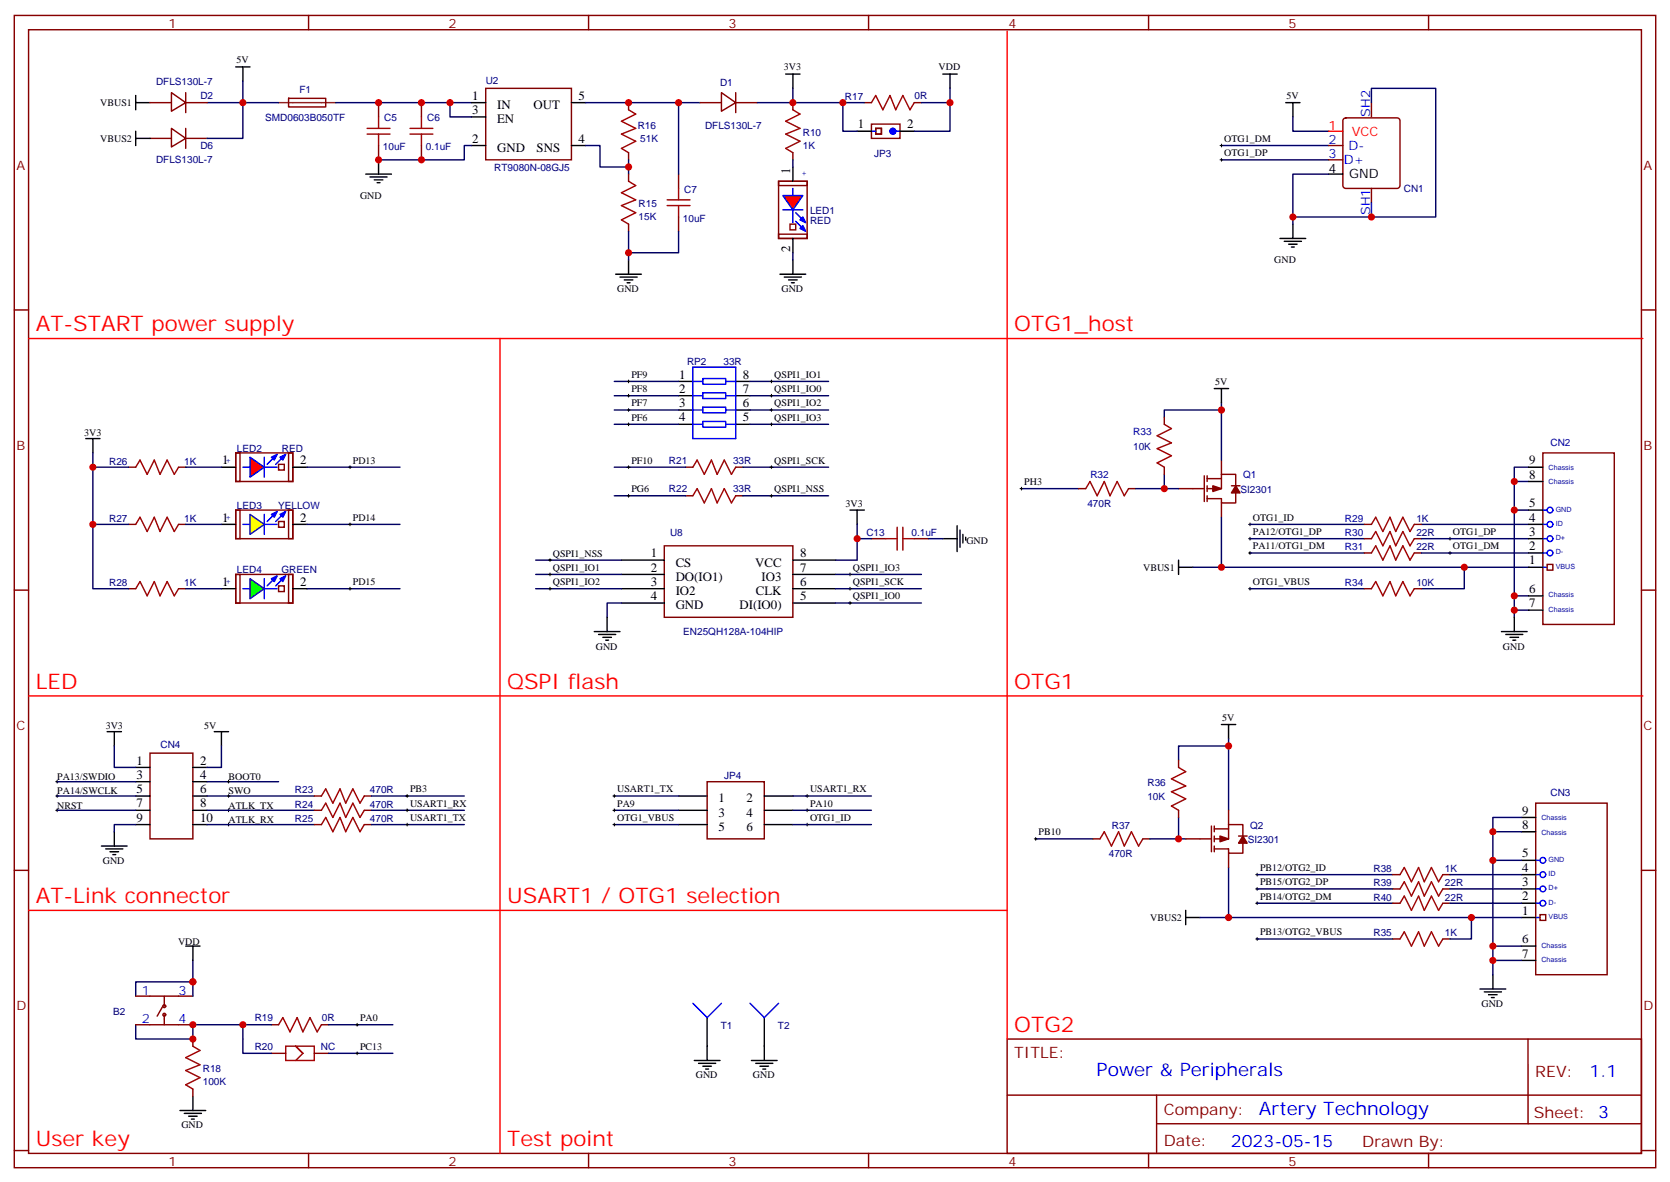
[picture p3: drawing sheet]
<svg xmlns="http://www.w3.org/2000/svg" width="412mm" height="292mm" viewBox="0 0 412 292" stroke-linecap="round" stroke-linejoin="round" font-family="sans-serif">
<g fill="none" stroke="#870000" stroke-width=".35">
<path d="M3.5 3.8h405.4v284.3h-405.4zM7.1 7.3h398.2v277.3h-398.2zM76.2 3.8v3.5M145.3 3.8v3.5M214.5 3.8v3.5M283.6 3.8v3.5M352.8 3.8v3.5M71.3 24.3h9.1v2.1h-9.1zM93.5 25.3v3.6M93.5 35.9v3.5M104.1 25.3v3.6M104.1 35.9v3.5"/>
<path d="M155.2 25.3v1.8M155.2 37.7v1.7M172.9 25.3h5.3M178.2 22.9l3.5 2.4-3.5 2.1zM181.7 25.3h5.3M181.7 22.9v4.9M195.8 25.3v1.8M195.8 37.7v1.7M167.6 43v3.5M167.6 53.6v3.5M3.5 76.5h3.6M405.3 76.5h3.6"/>
<path d="M3.5 145.6h3.6M405.3 145.6h3.6M3.5 214.8h3.6M405.3 214.8h3.6M248.7 256.4h156.6v28.2h-156.6zM377.3 256.4v20.9M248.7 270.2h156.5M285.6 277.3h119.6M285.6 270.2v14.2M3.5 283.9h3.6M76.2 284.6v3.5M145.3 284.6v3.5"/>
<path d="M214.5 284.6v3.5M283.6 284.6v3.5M352.8 284.6v3.5M405.3 283.9h3.6"/>
</g>
<g fill="none" stroke="#a10000" stroke-width=".35">
<path d="M90.7 31.7h5.6M90.7 33.1h5.6M93.5 28.9v2.8M93.5 33.1v2.8M101.2 31.7h5.7M101.2 33.1h5.7M104.1 28.9v2.8M104.1 33.1v2.8M155.2 27.1l1.8 1.1-3.5 1.7 3.5 1.8-3.5 1.4 3.5 1.8-3.5 1.7 1.7 1.1M195.8 27.1l1.8 1.1-3.6 1.7 3.6 1.8-3.6 1.4 3.6 1.8-3.6 1.7 1.8 1.1M164.7 49.3h5.7M164.7 50.7h5.7"/>
<path d="M167.6 46.5v2.8M167.6 50.7v2.9"/>
</g>
<path d="M58.2 16.5h3.5M60 16.5v3.5M93.5 39.4v3.6M116.4 25.3h3.5M116.4 35.9h3.5M116.4 28.9h3.5M141.1 25.3h3.5M141.1 35.9h3.5M90.3 43h6.4M91.4 43.7h4.2M92.4 44.4h2.1M93.1 45.1h.7" fill="none" stroke="#000" stroke-width=".35"/>
<path d="M60 20v5.3h-8.8M60 25.3h8.8M82.9 25.3h33.5M111.1 25.3v3.6h5.3M116.4 35.9h-1.7v3.5h-21.2M144.6 35.9h3.6v5.3h7M144.6 25.3h28.3M155.2 39.4v3.6M195.8 21.8v3.5h-8.8" fill="none" stroke="#006" stroke-width=".35"/>
<path d="M68.8 25.3h14.1" fill="none" stroke="#8c2424" stroke-width=".35"/>
<path d="M119.9 21.8h21.2v17.6h-21.2z" fill="none" stroke="#800000" stroke-width=".35"/>
<path d="M193.3 51.8h5M195.8 46.5v1.8M195.8 51.8v3.2" fill="none" stroke="#00f" stroke-width=".35"/>
<path d="M193.3 48.3h5l-2.5 3.5z" fill="#f00" stroke="#00f" stroke-width=".35"/>
<g fill="#00f" stroke="#00f" stroke-width=".35">
<path d="M198.3 55.7l.7 1.4-1.4-.7z"/>
<path d="M198.3 53.6l.7 1.4-1.4-.7z"/>
<circle cx="220.5" cy="32.4" r=".71"/>
</g>
<g fill="none" stroke="#00f" stroke-width=".35">
<path d="M215.2 32.4h1.1M221.2 32.4h1M196.5 52.5l2.1 2.1M196.5 54.6l2.1 2.1M171.1 90.6h10.6v17.6h-10.6zM171.1 94.1h2.5M171.1 97.6h2.5M173.6 93.4h5.6v1.4h-5.6zM173.6 96.9h5.6v1.5h-5.6zM179.2 94.1h2.5M179.2 97.6h2.5M60 115.3h1.7"/>
<path d="M65.3 112.8v5M65.3 115.3h3.1M171.1 101.2h2.5M171.1 104.7h2.5M173.6 100.5h5.6v1.4h-5.6zM173.6 104h5.6v1.4h-5.6zM179.2 101.2h2.5M179.2 104.7h2.5"/>
<circle cx="220.5" cy="32.4" r=".71"/>
</g>
<path d="M215.2 30.6h7v3.5h-7zM216.3 31.7h1.4v1.4h-1.4zM192.3 44.7h7v14.1h-7zM192.3 57.8h7v1h-7zM192.3 44.7h7v1.1h-7zM195.1 55.3h1.4v1.4h-1.4zM164 134.7h31.8v17.6h-31.8zM37 185.8h10.6v21.2h-10.6zM174.6 192.9h14.1v14.1h-14.1z" fill="none" stroke="#800000" stroke-width=".35"/>
<g fill="none" stroke="#000" stroke-width=".35">
<path d="M194 18.3h3.6M195.8 18.3v3.5M232.8 18.3h3.6M234.6 18.3v3.5M211.7 32.4h3.5M222.2 32.4h3.6M195.8 41.2v3.5M195.8 58.8v3.6M152 67.7h6.4M153.1 68.4h4.2M154.2 69.1h2.1M154.9 69.8h.7"/>
<path d="M155.2 64.1v3.6M192.6 67.7h6.4M193.7 68.4h4.2M194.7 69.1h2.1M195.4 69.8h.7M195.8 64.1v3.6M167.6 94.1h3.5M167.6 97.6h3.5M181.7 94.1h3.5M181.7 97.6h3.5M21.2 108.2h3.5M22.9 108.2v3.6"/>
<path d="M167.6 101.2h3.5M167.6 104.7h3.5M181.7 101.2h3.5M181.7 104.7h3.5M153.5 138.2h10.5M195.8 138.2h10.6M209.9 125.9h3.5M211.7 125.9v3.5M232.8 132.9h3.6M236.4 129.8v6.3M237.1 130.8v4.2M237.8 131.9v2.1"/>
<path d="M238.5 132.6v.7M146.8 155.9h6.3M147.8 156.6h4.2M148.9 157.3h2.1M149.6 158h.7M149.9 152.3v3.6M153.5 141.7h10.5M153.5 145.3h10.5M153.5 148.8h10.5M195.8 141.7h10.6M195.8 145.3h10.6M195.8 148.8h10.6"/>
<path d="M26.5 180.6h3.5M28.2 180.6v3.5M33.5 189.4h3.5M33.5 192.9h3.5M33.5 196.4h3.5M33.5 200h3.5M47.6 189.4h3.6M47.6 192.9h3.6M47.6 196.4h3.6M47.6 200h3.6M52.9 180.6h3.5M54.7 180.6v3.5"/>
<path d="M167.6 196.4h7M167.6 200h7M188.7 196.4h7.1M188.7 200h7.1M25 208.8h6.4M26.1 209.5h4.2M27.2 210.2h2.1M27.9 210.9h.7M28.2 205.2v3.6M33.5 203.5h3.5M47.6 203.5h3.6M167.6 203.5h7"/>
<path d="M188.7 203.5h7.1M45.9 233.5h3.5M47.6 233.5v3.5M44.4 274h6.4M45.5 274.7h4.2M46.6 275.4h2.1M47.3 276.2h.7M47.6 270.5v3.5"/>
</g>
<g fill="none" stroke="#006" stroke-width=".35">
<path d="M195.8 39.4v1.8M195.8 25.3h17.6M208.1 25.3v7.1h3.6M234.6 21.8v3.5h-7.1M234.6 25.3v7.1h-8.8M155.2 57.1v7M195.8 62.4v1.7M151.7 94.1h15.9M151.7 97.6h15.9M185.2 94.1h19.4M185.2 97.6h19.4M151.7 101.2h15.9"/>
<path d="M151.7 104.7h15.9M151.7 115.3h17.6M183.4 115.3h21.2M185.2 101.2h19.4M185.2 104.7h19.4M132.3 138.2h21.2M151.7 122.3h17.6M183.4 122.3h21.2M211.7 129.4v8.8h-5.3M211.7 132.9h3.5M229.3 132.9h3.5M132.3 141.7h21.2"/>
<path d="M132.3 145.3h21.2M153.5 148.8h-3.6v3.5M209.9 141.7h17.6M209.9 145.3h17.6M209.9 148.8h17.6M14.1 192.9h19.4M14.1 196.4h19.4M14.1 200h19.4M28.2 184.1v5.3h5.3M51.2 192.9h17.6M51.2 196.4h26.4M51.2 200h26.4"/>
<path d="M54.7 184.1v5.3h-3.5M91.7 196.4h23M91.7 200h23M151.7 196.4h15.9M151.7 200h15.9M199.3 196.4h15.9M199.3 200h15.9M33.5 203.5h-5.3v1.7M51.2 203.5h26.4M91.7 203.5h23M151.7 203.5h15.9M199.3 203.5h15.9"/>
<path d="M47.6 237v5.3h-14.1v3.5M33.5 252.9v3.5h14.1v-3.5h12.4M47.6 242.3v3.5M67 252.9h-7v7h7M81.1 259.9h15.9M81.1 252.9h15.9"/>
</g>
<g fill="none" stroke="#a10000" stroke-width=".35">
<path d="M215.2 25.3l1.1-1.7 1.7 3.5 1.8-3.5 1.4 3.5 1.8-3.5 1.7 3.5 1.1-1.8M155.2 44.7l1.8 1.1-3.5 1.8 3.5 1.7-3.5 1.4 3.5 1.8-3.5 1.8 1.7 1M171.1 115.3l1.1-1.8 1.7 3.6 1.8-3.6 1.4 3.6 1.8-3.6 1.7 3.6 1.1-1.8M171.1 122.3l1.1-1.7 1.7 3.5 1.8-3.5 1.4 3.5 1.8-3.5 1.7 3.5 1.1-1.8M218.7 132.9h2.8M221.5 130.1v5.6M223 132.9h2.8M223 130.1v5.6M79.4 196.4l1-1.7 1.8 3.5 1.8-3.5 1.4 3.5 1.7-3.5 1.8 3.5 1.1-1.8M79.4 200l1-1.8 1.8 3.5 1.8-3.5 1.4 3.5 1.7-3.5 1.8 3.5 1.1-1.7M79.4 203.5l1-1.8 1.8 3.5 1.8-3.5 1.4 3.5 1.7-3.5 1.8 3.5 1.1-1.7M47.6 258.2l1.8 1-3.5 1.8 3.5 1.7-3.5 1.5 3.5 1.7-3.5 1.8 1.7 1"/>
<path d="M68.8 252.9l1-1.8 1.8 3.5 1.8-3.5 1.4 3.5 1.8-3.5 1.7 3.5 1.1-1.7M70.6 258.2h7v3.5h-7zM74.8 259.9l-1.8-1.7 1.8 1.7M74.8 259.9l-1.8 1.8"/>
</g>
<g fill="none" stroke="#870000" stroke-width=".35">
<path d="M213.4 25.3h1.8M225.8 25.3h1.7M155.2 43v1.7M155.2 55.3v1.8M169.3 115.3h1.8M181.7 115.3h1.7M169.3 122.3h1.8M181.7 122.3h1.7M215.2 132.9h3.5M225.8 132.9h3.5M77.6 196.4h1.8M77.6 200h1.8"/>
<path d="M90 196.4h1.7M90 200h1.7M77.6 203.5h1.8M90 203.5h1.7M33.5 245.8h14.1M33.5 252.9h14.1M40.2 248.3l-1.4 2.5M40.6 245.8v2.5M40.6 250.4v2.5M47.6 256.4v1.8M67 252.9h1.8M67 259.9h3.6"/>
<path d="M77.6 259.9h3.5M79.4 252.9h1.7M47.6 268.7v1.8"/>
<circle cx="40.6" cy="248.3" r=".35"/>
<circle cx="40.6" cy="250.4" r=".35"/>
</g>
<g fill="none" stroke="#000" stroke-width=".25">
<path d="M154.9 97.6h.7M154.9 94.1h.7M155.2 93.8v.7M155.2 97.3v.7M190.1 97.6h.8M190.1 94.1h.8M190.5 93.8v.7M190.5 97.3v.7M154.9 104.7h.7M154.9 101.2h.7M154.9 115.3h.7M155.2 100.8v.7"/>
<path d="M155.2 104.4v.7M155.2 114.9v.7M190.1 104.7h.8M190.1 101.2h.8M190.1 115.3h.8M190.5 100.8v.7M190.5 104.4v.7M190.5 114.9v.7M135.5 138.2h.7M135.8 137.9v.7M154.9 122.3h.7M155.2 122v.7"/>
<path d="M190.1 122.3h.8M190.5 122v.7M135.5 141.7h.7M135.5 145.3h.7M135.8 141.4v.7M135.8 144.9v.7M209.5 141.7h.8M209.5 145.3h.8M209.5 148.8h.8M209.9 141.4v.7M209.9 144.9v.7M209.9 148.4v.8"/>
<path d="M13.8 192.9h.7M13.8 196.4h.7M13.8 200h.7M14.1 192.5v.8M14.1 196.1v.7M14.1 199.6v.7M56.1 192.9h.7M56.1 196.4h.7M56.1 200h.7M56.4 192.5v.8M56.4 196.1v.7M56.4 199.6v.7"/>
<path d="M100.2 196.4h.7M100.2 200h.7M100.5 196.1v.7M100.5 199.6v.7M151.3 200h.7M151.7 199.6v.7M199 200h.7M199.3 199.6v.7M56.1 203.5h.7M56.4 203.1v.7M100.2 203.5h.7M100.5 203.1v.7"/>
<path d="M87.8 259.9h.7M87.8 252.9h.7M88.2 252.5v.7M88.2 259.6v.7"/>
</g>
<path d="M61.7 112.8l3.6 2.5-3.6 2.5z" fill="#f00" stroke="#00f" stroke-width=".35"/>
<g fill="#00f" stroke="#00f" stroke-width=".35">
<path d="M69.1 112.8l1.5-.7-.8 1.4z"/>
<path d="M67 112.8l1.4-.7-.7 1.4z"/>
</g>
<path d="M68.1 112.5l-2.1 2.1M70.2 112.5l-2.1 2.1M60 145.3h1.7M65.3 142.8v4.9M65.3 145.3h3.1" fill="none" stroke="#00f" stroke-width=".35"/>
<path d="M58.2 111.8h14.1v7h-14.1zM58.2 111.8h1.1v7h-1.1zM68.8 114.6h1.4v1.4h-1.4zM71.3 111.8h1v7h-1z" fill="none" stroke="#800000" stroke-width=".35"/>
<path d="M54.7 115.3h3.5M72.3 115.3h3.5" fill="none" stroke="#000" stroke-width=".35"/>
<path d="M61.7 142.8l3.6 2.5-3.6 2.4z" fill="#0f0" stroke="#0000bf" stroke-width=".35"/>
<g fill="#00f" stroke="#00f" stroke-width=".35">
<path d="M69.1 142.8l1.5-.7-.8 1.4z"/>
<path d="M67 142.8l1.4-.7-.7 1.4z"/>
</g>
<path d="M60 129.4h1.7M65.3 126.9v5M65.3 129.4h3.1M68.1 142.5l-2.1 2.1M70.2 142.5l-2.1 2.1" fill="none" stroke="#00f" stroke-width=".35"/>
<path d="M58.2 141.7h14.1v7.1h-14.1zM58.2 141.7h1.1v7.1h-1.1zM68.8 144.6h1.4v1.4h-1.4zM71.3 141.7h1v7.1h-1z" fill="none" stroke="#800000" stroke-width=".35"/>
<path d="M54.7 145.3h3.5M72.3 145.3h3.5" fill="none" stroke="#000" stroke-width=".35"/>
<path d="M61.7 126.9l3.6 2.5-3.6 2.5z" fill="#ff0" stroke="#0000bf" stroke-width=".35"/>
<g fill="#00f" stroke="#00f" stroke-width=".35">
<path d="M69.1 126.9l1.5-.7-.8 1.4z"/>
<path d="M67 126.9l1.4-.7-.7 1.4z"/>
</g>
<g fill="none" stroke="#00f" stroke-width=".35">
<path d="M68.1 126.6l-2.1 2.1M70.2 126.6l-2.1 2.1M381 125.9h1.1M381 129.4h1.1M381 132.9h1.1M381 136.5h1.1M381 140h1.1M379.2 212.3h1.1M379.2 215.8h1.1M379.2 219.4h1.1M379.2 222.9h1.1M379.2 226.4h1.1"/>
<path d="M171.1 247.6l3.5 3.5 3.6-3.5M185.2 247.6l3.5 3.5 3.6-3.5"/>
<circle cx="382.8" cy="136.5" r=".71"/>
<circle cx="382.8" cy="129.4" r=".71"/>
<circle cx="382.8" cy="132.9" r=".71"/>
<circle cx="382.8" cy="125.9" r=".71"/>
<circle cx="381" cy="212.3" r=".71"/>
<circle cx="381" cy="215.8" r=".71"/>
<circle cx="381" cy="219.4" r=".71"/>
<circle cx="381" cy="222.9" r=".71"/>
</g>
<path d="M381 111.8h17.6v42.3h-17.6zM58.2 125.9h14.1v7h-14.1zM58.2 125.9h1.1v7h-1.1zM68.8 128.7h1.4v1.4h-1.4zM71.3 125.9h1v7h-1zM382.1 139.3h1.4v1.4h-1.4zM379.2 198.2h17.7v42.3h-17.7zM380.3 225.7h1.4v1.4h-1.4z" fill="none" stroke="#800000" stroke-width=".35"/>
<g fill="none" stroke="#000" stroke-width=".35">
<path d="M33.5 25.3h3.5M33.5 23.6v3.5M33.5 32.4v3.5M33.5 34.1h3.5M317.5 25.3h3.5M319.3 25.3v3.6M316.1 58.8h6.3M317.1 59.5h4.3M319.3 55.3v3.5M328.1 43h3.5M318.2 60.3h2.1M318.9 61h.7"/>
<path d="M299.9 95.9h3.5M301.6 95.9v3.5M377.5 118.8h3.5M377.5 115.3h3.5M54.7 129.4h3.5M72.3 129.4h3.5M291 140h3.6M291 138.2v3.5M377.5 129.4h3.5M377.5 140h3.5M377.5 136.5h3.5M377.5 132.9h3.5"/>
<path d="M377.5 125.9h3.5M370.8 155.9h6.3M371.8 156.6h4.3M372.9 157.3h2.1M373.6 158h.7M373.9 152.3v3.6M377.5 147h3.5M377.5 150.6h3.5M301.6 178.8h3.6M303.4 178.8v3.5M375.7 205.2h3.5M375.7 201.7h3.5"/>
<path d="M375.7 219.4h3.5M375.7 212.3h3.5M375.7 215.8h3.5M292.8 226.4h3.5M292.8 224.6v3.6M375.7 233.5h3.5M375.7 237h3.5M375.7 226.4h3.5M375.7 222.9h3.5M174.6 251.1v10.6M188.7 251.1v10.6M365.5 244.1h6.3"/>
<path d="M366.5 244.8h4.3M367.6 245.5h2.1M368.3 246.2h.7M368.7 240.5v3.6M171.4 261.7h6.4M172.5 262.4h4.2M173.6 263.1h2.1M174.3 263.8h.7M185.6 261.7h6.3M186.6 262.4h4.3M187.7 263.1h2.1M188.4 263.8h.7"/>
</g>
<g fill="none" stroke="#a10000" stroke-width=".35">
<path d="M33.5 115.3l1.1-1.8 1.7 3.6 1.8-3.6 1.4 3.6 1.8-3.6 1.7 3.6 1.1-1.8M287.5 104.7l1.8 1.1-3.5 1.7 3.5 1.8-3.5 1.4 3.5 1.8-3.5 1.7 1.7 1.1M33.5 129.4l1.1-1.8 1.7 3.6 1.8-3.6 1.4 3.6 1.8-3.6 1.7 3.6 1.1-1.8M268.1 120.6l1.1-1.8 1.7 3.5 1.8-3.5 1.4 3.5 1.8-3.5 1.7 3.5 1.1-1.7M338.7 132.9l1-1.7 1.8 3.5 1.8-3.5 1.4 3.5 1.7-3.5 1.8 3.5 1-1.8M338.7 129.4l1-1.8 1.8 3.6 1.8-3.6 1.4 3.6 1.7-3.6 1.8 3.6 1-1.8M338.7 136.5l1-1.8 1.8 3.5 1.8-3.5 1.4 3.5 1.7-3.5 1.8 3.5 1-1.7M33.5 145.3l1.1-1.8 1.7 3.5 1.8-3.5 1.4 3.5 1.8-3.5 1.7 3.5 1.1-1.7M338.7 145.3l1-1.8 1.8 3.5 1.8-3.5 1.4 3.5 1.7-3.5 1.8 3.5 1-1.7M291 189.4l1.8 1-3.5 1.8 3.5 1.8-3.5 1.4 3.5 1.7-3.5 1.8 1.7 1.1M271.6 207l1.1-1.8 1.8 3.6 1.7-3.6 1.4 3.6 1.8-3.6 1.8 3.6 1-1.8M345.7 215.8l1.1-1.7 1.7 3.5 1.8-3.5 1.4 3.5 1.8-3.5 1.7 3.5 1.1-1.8"/>
<path d="M345.7 219.4l1.1-1.8 1.7 3.5 1.8-3.5 1.4 3.5 1.8-3.5 1.7 3.5 1.1-1.7M345.7 231.7l1.1-1.8 1.7 3.6 1.8-3.6 1.4 3.6 1.8-3.6 1.7 3.6 1.1-1.8M345.7 222.9l1.1-1.8 1.7 3.5 1.8-3.5 1.4 3.5 1.8-3.5 1.7 3.5 1.1-1.7"/>
</g>
<g fill="none" stroke="#870000" stroke-width=".35">
<path d="M37 25.3h5.3M37 34.1h5.3M42.3 22.9l3.6 2.4-3.6 2.1zM42.3 31.7l3.6 2.4-3.6 2.2zM45.9 25.3h5.3M45.9 22.9v4.9M45.9 31.7v4.9M45.9 34.1h5.3M328.1 35.9h3.5M328.1 39.4h3.5M331.8 29.3l.5-.2h12.7a.71 .71 0 0 1 .7 .7v16a.76 .76 0 0 1-.7 .7h-12.7a.76 .76 0 0 1-.7-.7v-16zM338.7 25.3v3.6"/>
<path d="M338.7 46.5v3.5M31.7 115.3h1.8M44.1 115.3h1.8M287.5 102.9v1.8M287.5 115.3v1.8M297.4 117.4v6.4M298.1 118.1h3.5M298.1 117.4v1.4M298.1 119.9v1.4M301.6 117.1h3.6v2.8M301.6 117.1v3.5h-3.5M301.6 113.5v3.6"/>
<path d="M304.1 119.9h2.1M31.7 129.4h1.8M44.1 129.4h1.8M266.3 120.6h1.8M278.7 120.6h1.8M291 120.6h6.4M298.1 122.3v1.5M301.6 124.1v3.5M305.2 121.6v2.5h-3.6v-1.1h-3.5M336.9 129.4h1.8M336.9 132.9h1.8M336.9 136.5h1.8"/>
<path d="M349.2 129.4h1.8M349.2 132.9h1.8M349.2 136.5h1.8M31.7 145.3h1.8M44.1 145.3h1.8M336.9 145.3h1.8M349.2 145.3h1.8M291 187.6v1.8M291 200v1.7M303.4 200v3.5M269.9 207h1.7M282.2 207h1.8"/>
<path d="M292.8 207h6.4M299.2 203.8v6.4M299.9 204.5h3.5M299.9 203.8v1.4M299.9 206.3v1.4M299.9 208.8v1.4M303.4 203.5h3.5v2.8M303.4 203.5v3.5h-3.5M303.4 210.5v3.6M305.9 206.3h2.1M306.9 208.1v2.4h-3.5v-1h-3.5M344 215.8h1.7"/>
<path d="M344 219.4h1.7M356.3 215.8h1.8M356.3 219.4h1.8M344 231.7h1.7M344 222.9h1.7M356.3 231.7h1.8M356.3 222.9h1.8"/>
</g>
<g fill="none" stroke="#006" stroke-width=".35">
<path d="M60 25.3v8.8h-8.8M167.6 25.3v17.7M301.6 35.9h26.5M301.6 39.4h26.5M319.3 28.9v3.5h8.8M338.7 25.3v-3.5h15.8v31.8h-35.2M167.6 57.1v5.3h-12.4M328.1 43h-8.8v12.3M301.6 99.4v1.8M22.9 111.8v3.5h8.8M22.9 115.3v14.1h8.8M45.9 115.3h8.8"/>
<path d="M75.8 115.3h23M287.5 102.9v-1.7h14.1v12.3M287.5 117.1v3.5M373.9 118.8h3.6M377.5 115.3h-3.6v35.3M22.9 129.4v15.9h8.8M45.9 129.4h8.8M75.8 129.4h23M252.2 120.6h14.1M280.5 120.6h10.5M294.6 140h7M301.6 127.6v12.4h75.9"/>
<path d="M308.7 129.4h28.2M308.7 136.5h28.2M308.7 132.9h28.2M351 129.4h26.5M351 136.5h26.5M351 132.9h26.5M361.6 140v5.3h-10.6M373.9 125.9h3.6M45.9 145.3h8.8M75.8 145.3h23M206.4 145.3h3.5M206.4 141.7h3.5"/>
<path d="M206.4 148.8h3.5M308.7 145.3h28.2M373.9 147h3.6M377.5 150.6h-3.6v1.7M195.8 196.4h3.5M195.8 200h3.5M291 187.6v-3.5h12.4v15.9M303.4 182.3v1.8M195.8 203.5h3.5M255.8 207h14.1M284 207h7M291 201.7v5.3h1.8"/>
<path d="M303.4 214.1v12.3M310.4 219.4h33.6M310.4 215.8h33.6M358.1 219.4h17.6M358.1 215.8h17.6M368.7 212.3h7M375.7 205.2h-7v28.3M375.7 201.7h-7v3.5M296.3 226.4h79.4M310.4 231.7h33.6M310.4 222.9h33.6M358.1 222.9h17.6"/>
<path d="M363.4 226.4v5.3h-5.3M375.7 237h-7v3.5M375.7 233.5h-7v3.5"/>
</g>
<g fill="none" stroke="#000" stroke-width=".25">
<path d="M301.3 35.9h.7M301.3 39.4h.7M301.6 35.6v.7M301.6 39.1v.7M86.1 115.3h.7M86.4 114.9v.7M86.1 129.4h.7M86.4 129v.8M251.9 120.6h.7M252.2 120.2v.7M308.3 129.4h.7M308.3 132.9h.7"/>
<path d="M308.3 136.5h.7M308.7 129v.8M308.7 132.6v.7M308.7 136.1v.7M357.7 132.9h.7M357.7 136.5h.7M358.1 132.6v.7M358.1 136.1v.7M86.1 145.3h.7M86.4 144.9v.7M308.3 145.3h.7M308.7 144.9v.7"/>
<path d="M151.3 196.4h.7M151.7 196.1v.7M199 196.4h.7M199.3 196.1v.7M151.3 203.5h.7M151.7 203.1v.7M199 203.5h.7M199.3 203.1v.7M255.4 207h.7M255.8 206.7v.7M310.1 215.8h.7M310.1 219.4h.7"/>
<path d="M310.4 215.5v.7M310.4 219v.7M310.1 231.7h.7M310.1 222.9h.7M310.4 222.5v.7M310.4 231.4v.7"/>
</g>
<g fill="#870000" stroke="#870000" stroke-width=".35">
<path d="M301.3 206.3l2.1 .7-2.1 .7z"/>
<path d="M306.9 206.3l1.1 1.8h-2.1z"/>
<path d="M299.5 119.9l2.1 .7-2.1 .7z"/>
<path d="M305.2 119.9l1 1.7h-2.1z"/>
</g>
<path d="M248.7 7.7v248.7M328.1 32.4h3.5M7.1 83.5h398.6M123.5 83.5v201.1M7.1 171.7h398.6M7.1 224.6h241.6" fill="none" stroke="#f00" stroke-width=".35"/>
<path d="M338.7 50v3.6" fill="none" stroke="#009" stroke-width=".35"/>
<g fill="#c00">
<circle cx="111.1" cy="25.3" r=".88"/>
<circle cx="104.1" cy="25.3" r=".88"/>
<circle cx="93.5" cy="25.3" r=".88"/>
<circle cx="104.1" cy="39.4" r=".88"/>
<circle cx="155.2" cy="41.2" r=".88"/>
<circle cx="155.2" cy="25.3" r=".88"/>
<circle cx="93.5" cy="39.4" r=".88"/>
<circle cx="234.6" cy="25.3" r=".88"/>
<circle cx="208.1" cy="25.3" r=".88"/>
<circle cx="195.8" cy="25.3" r=".88"/>
<circle cx="47.6" cy="256.4" r=".88"/>
<circle cx="47.6" cy="242.3" r=".88"/>
<circle cx="211.7" cy="132.9" r=".88"/>
<circle cx="368.7" cy="237" r=".88"/>
<circle cx="368.7" cy="233.5" r=".88"/>
<circle cx="368.7" cy="205.2" r=".88"/>
<circle cx="60" cy="25.3" r=".88"/>
<circle cx="363.4" cy="226.4" r=".88"/>
<circle cx="303.4" cy="226.4" r=".88"/>
<circle cx="368.7" cy="212.3" r=".88"/>
<circle cx="155.2" cy="62.4" r=".88"/>
<circle cx="167.6" cy="25.3" r=".88"/>
<circle cx="303.4" cy="184.1" r=".88"/>
<circle cx="291" cy="207" r=".88"/>
<circle cx="319.3" cy="53.6" r=".88"/>
<circle cx="60" cy="252.9" r=".88"/>
<circle cx="47.6" cy="252.9" r=".88"/>
<circle cx="373.9" cy="150.6" r=".88"/>
<circle cx="373.9" cy="147" r=".88"/>
<circle cx="373.9" cy="125.9" r=".88"/>
<circle cx="373.9" cy="118.8" r=".88"/>
<circle cx="301.6" cy="101.2" r=".88"/>
<circle cx="287.5" cy="120.6" r=".88"/>
<circle cx="361.6" cy="140" r=".88"/>
<circle cx="301.6" cy="140" r=".88"/>
<circle cx="338.7" cy="53.6" r=".88"/>
<circle cx="22.9" cy="115.3" r=".88"/>
<circle cx="22.9" cy="129.4" r=".88"/>
</g>
<g font-size="5.3" fill="#f00">
<text x="8.8" y="81.8">AT-START power supply</text>
<text x="250.5" y="81.8">OTG1_host</text>
<text x="8.8" y="170">LED</text>
<text x="125.2" y="170">QSPI flash</text>
<text x="250.5" y="170">OTG1</text>
<text x="8.8" y="222.9">AT-Link connector</text>
<text x="125.2" y="222.9">USART1 / OTG1 selection</text>
<text x="250.5" y="254.6">OTG2</text>
<text x="8.8" y="282.9">User key</text>
<text x="125.2" y="282.9">Test point</text>
</g>
<g font-size="4.6" fill="#00f">
<text x="270.8" y="265.4">Power &amp; Peripherals</text>
<text x="310.9" y="275.2">Artery Technology</text>
</g>
<g font-size="4.2" fill="#00f">
<text x="392.5" y="265.7">1.1</text>
<text x="304" y="283">2023-05-15</text>
</g>
<g font-size="3.9" fill="#800">
<text x="250.5" y="261">TITLE:</text>
<text x="379.1" y="265.7">REV:</text>
<text x="287.4" y="275.2">Company:</text>
<text x="378.7" y="275.8">Sheet: 3</text>
<text x="287.4" y="282.9">Date:</text>
<text x="336.4" y="282.9">Drawn By:</text>
</g>
<g font-size="3.2" fill="#800">
<text x="41.6" y="6.8">1</text>
<text x="110.8" y="6.8">2</text>
<text x="179.9" y="6.8">3</text>
<text x="249.1" y="6.8">4</text>
<text x="318.2" y="6.8">5</text>
<text x="4.1" y="41.9">A</text>
<text x="405.9" y="41.9">A</text>
<text x="4.1" y="111.1">B</text>
<text x="405.9" y="111.1">B</text>
<text x="4.1" y="180.2">C</text>
<text x="405.9" y="180.2">C</text>
<text x="4.1" y="249.3">D</text>
<text x="405.9" y="249.3">D</text>
<text x="41.6" y="287.6">1</text>
<text x="110.8" y="287.6">2</text>
<text x="179.9" y="287.6">3</text>
<text x="249.1" y="287.6">4</text>
<text x="318.2" y="287.6">5</text>
</g>
<g font-size="3.2">
<text x="116.6" y="24.6">1</text>
<text x="116.6" y="28.2">3</text>
<text x="122.8" y="26.9">IN</text>
<text x="131.8" y="26.9">OUT</text>
<text x="142.9" y="24.6">5</text>
<text x="116.6" y="35.2">2</text>
<text x="122.8" y="30.4">EN</text>
<text x="142.9" y="35.2">4</text>
<text x="211.8" y="31.7">1</text>
<text x="224" y="31.7">2</text>
<text x="122.8" y="37.5">GND</text>
<text x="132.5" y="37.5">SNS</text>
<text x="195.1" y="43" transform="rotate(-90 195.1 43)">1</text>
<text x="328.1" y="42.6">4</text>
<text x="333.1" y="44">GND</text>
<text x="195.1" y="62.2" transform="rotate(-90 195.1 62.2)">2</text>
<text x="167.7" y="93.4">1</text>
<text x="183.4" y="93.4">8</text>
<text x="167.7" y="96.9">2</text>
<text x="167.7" y="100.5">3</text>
<text x="183.4" y="96.9">7</text>
<text x="183.4" y="100.5">6</text>
<text x="167.7" y="104">4</text>
<text x="183.4" y="104">5</text>
<text x="54.9" y="114.6">1</text>
<text x="74.1" y="114.6">2</text>
<text x="377.6" y="118.1">8</text>
<text x="377.6" y="114.6">9</text>
<text x="377.6" y="125.2">5</text>
<text x="54.9" y="128.7">1</text>
<text x="74.1" y="128.7">2</text>
<text x="377.6" y="128.7">4</text>
<text x="160.7" y="137.5">1</text>
<text x="197.6" y="137.5">8</text>
<text x="377.6" y="135.7">2</text>
<text x="377.6" y="132.2">3</text>
<text x="160.7" y="141">2</text>
<text x="166.9" y="139.8">CS</text>
<text x="166.9" y="143.3">DO(IO1)</text>
<text x="186.5" y="139.8">VCC</text>
<text x="188" y="143.3">IO3</text>
<text x="197.6" y="141">7</text>
<text x="377.6" y="139.3">1</text>
<text x="54.9" y="144.6">1</text>
<text x="74.1" y="144.6">2</text>
<text x="160.7" y="144.6">3</text>
<text x="160.7" y="148.1">4</text>
<text x="166.9" y="146.9">IO2</text>
<text x="186.7" y="146.9">CLK</text>
<text x="197.6" y="148.1">5</text>
<text x="197.6" y="144.6">6</text>
<text x="377.6" y="146.3">6</text>
<text x="377.6" y="149.9">7</text>
<text x="166.9" y="150.4">GND</text>
<text x="182.6" y="150.4">DI(IO0)</text>
<text x="33.7" y="188.7">1</text>
<text x="49.4" y="188.7">2</text>
<text x="33.7" y="192.2">3</text>
<text x="33.7" y="195.7">5</text>
<text x="49.4" y="192.2">4</text>
<text x="49.4" y="195.7">6</text>
<text x="33.7" y="199.2">7</text>
<text x="33.7" y="202.8">9</text>
<text x="49.4" y="199.2">8</text>
<text x="49.4" y="202.8">10</text>
<text x="177.4" y="198">1</text>
<text x="177.4" y="201.5">3</text>
<text x="184.3" y="198">2</text>
<text x="184.3" y="201.5">4</text>
<text x="375.9" y="201">9</text>
<text x="177.4" y="205.1">5</text>
<text x="184.3" y="205.1">6</text>
<text x="375.9" y="204.5">8</text>
<text x="375.9" y="211.6">5</text>
<text x="375.9" y="215.1">4</text>
<text x="375.9" y="218.7">3</text>
<text x="375.9" y="225.7">1</text>
<text x="375.9" y="222.2">2</text>
<text x="375.9" y="232.8">6</text>
<text x="375.9" y="236.3">7</text>
</g>
<g font-size="3.2" fill="#00f">
<text x="338.3" y="28.9" transform="rotate(-90 338.3 28.9)">SH2</text>
<text x="328.1" y="35.6">2</text>
<text x="328.1" y="39.1">3</text>
<text x="331.9" y="40.5">D+</text>
<text x="333" y="37">D-</text>
<text x="338.3" y="53.1" transform="rotate(-90 338.3 53.1)">SH1</text>
<text x="35" y="245.5">1</text>
<text x="44.1" y="245.5">3</text>
<text x="35" y="252.5">2</text>
<text x="44.1" y="252.5">4</text>
</g>
<g font-size="3.2" fill="#f00">
<text x="328.1" y="32">1</text>
<text x="333.8" y="33.4">VCC</text>
</g>
<g font-size="2.5">
<text x="58.4" y="15.6">5V</text>
<text x="193.6" y="17.4">3V3</text>
<text x="231.8" y="17.4">VDD</text>
<text x="24.8" y="26.2">VBUS1</text>
<text x="317.7" y="24.4">5V</text>
<text x="24.8" y="35.1">VBUS2</text>
<text x="302.3" y="35">OTG1_DM</text>
<text x="302.3" y="38.6">OTG1_DP</text>
<text x="88.9" y="49.1">GND</text>
<text x="314.7" y="64.8">GND</text>
<text x="152.4" y="72.1">GND</text>
<text x="193" y="72.1">GND</text>
<text x="155.9" y="93.2">PF9</text>
<text x="191.2" y="93.2">QSPI1_IO1</text>
<text x="300" y="95">5V</text>
<text x="155.9" y="100.3">PF7</text>
<text x="155.9" y="96.8">PF8</text>
<text x="191.2" y="100.3">QSPI1_IO2</text>
<text x="191.2" y="96.8">QSPI1_IO0</text>
<text x="20.8" y="107.6">3V3</text>
<text x="155.9" y="103.8">PF6</text>
<text x="191.2" y="103.8">QSPI1_IO3</text>
<text x="87.1" y="114.4">PD13</text>
<text x="155.9" y="114.4">PF10</text>
<text x="191.2" y="114.4">QSPI1_SCK</text>
<text x="252.9" y="119.7">PH3</text>
<text x="155.9" y="121.5">PG6</text>
<text x="191.2" y="121.5">QSPI1_NSS</text>
<text x="208.8" y="125.2">3V3</text>
<text x="87.1" y="128.5">PD14</text>
<text x="309.4" y="128.5">OTG1_ID</text>
<text x="136.5" y="137.3">QSPI1_NSS</text>
<text x="238.7" y="134.3">GND</text>
<text x="309.4" y="132">PA12/OTG1_DP</text>
<text x="309.4" y="135.6">PA11/OTG1_DM</text>
<text x="358.8" y="132">OTG1_DP</text>
<text x="358.8" y="135.6">OTG1_DM</text>
<text x="136.5" y="140.9">QSPI1_IO1</text>
<text x="210.6" y="140.9">QSPI1_IO3</text>
<text x="282.3" y="140.9">VBUS1</text>
<text x="87.1" y="144.4">PD15</text>
<text x="136.5" y="144.4">QSPI1_IO2</text>
<text x="210.6" y="147.9">QSPI1_IO0</text>
<text x="210.6" y="144.4">QSPI1_SCK</text>
<text x="309.4" y="144.4">OTG1_VBUS</text>
<text x="147.1" y="160.3">GND</text>
<text x="371.1" y="160.3">GND</text>
<text x="26.1" y="179.9">3V3</text>
<text x="50.4" y="179.8">5V</text>
<text x="301.8" y="177.9">5V</text>
<text x="14.1" y="192.5">PA13/SWDIO</text>
<text x="14.1" y="196">PA14/SWCLK</text>
<text x="56.4" y="192.5">BOOT0</text>
<text x="56.4" y="196">SWO</text>
<text x="101.2" y="195.5">PB3</text>
<text x="152.4" y="195.5">USART1_TX</text>
<text x="200" y="195.5">USART1_RX</text>
<text x="14.1" y="199.5">NRST</text>
<text x="56.4" y="199.5">ATLK_TX</text>
<text x="56.4" y="203.1">ATLK_RX</text>
<text x="101.2" y="199.1">USART1_RX</text>
<text x="101.2" y="202.6">USART1_TX</text>
<text x="152.4" y="199.1">PA9</text>
<text x="152.4" y="202.6">OTG1_VBUS</text>
<text x="200" y="199.1">PA10</text>
<text x="200" y="202.6">OTG1_ID</text>
<text x="256.5" y="206.1">PB10</text>
<text x="25.4" y="213.2">GND</text>
<text x="311.1" y="214.9">PB12/OTG2_ID</text>
<text x="311.1" y="218.5">PB15/OTG2_DP</text>
<text x="284.1" y="227.3">VBUS2</text>
<text x="311.1" y="222">PB14/OTG2_DM</text>
<text x="44" y="233.1">VDD</text>
<text x="311.1" y="230.8">PB13/OTG2_VBUS</text>
<text x="88.9" y="252">PA0</text>
<text x="365.8" y="248.5">GND</text>
<text x="88.9" y="259">PC13</text>
<text x="171.8" y="266.1">GND</text>
<text x="185.9" y="266.1">GND</text>
<text x="44.8" y="278.4">GND</text>
</g>
<g font-size="2.5" fill="#000080">
<text x="38.5" y="20.9">DFLS130L-7</text>
<text x="73.9" y="22.9">F1</text>
<text x="119.9" y="20.7">U2</text>
<text x="177.8" y="21.2">D1</text>
<text x="49.5" y="24.5">D2</text>
<text x="65.5" y="29.7">SMD0603B050TF</text>
<text x="94.9" y="30">C5</text>
<text x="105.5" y="30">C6</text>
<text x="208.6" y="24.7">R17</text>
<text x="225.9" y="24.5">0R</text>
<text x="157.5" y="31.7">R16</text>
<text x="158.1" y="35.1">51K</text>
<text x="174.1" y="31.7">DFLS130L-7</text>
<text x="198.3" y="33.5">R10</text>
<text x="38.5" y="40.3">DFLS130L-7</text>
<text x="49.5" y="36.8">D6</text>
<text x="94.6" y="37">10uF</text>
<text x="105.1" y="37">0.1uF</text>
<text x="198.3" y="36.7">1K</text>
<text x="215.9" y="38.9">JP3</text>
<text x="122.1" y="42.3">RT9080N-08GJ5</text>
<text x="169" y="47.6">C7</text>
<text x="346.7" y="47.4">CN1</text>
<text x="157.7" y="51.2">R15</text>
<text x="200" y="52.8">LED1</text>
<text x="157.7" y="54.3">15K</text>
<text x="168.6" y="54.7">10uF</text>
<text x="200" y="55.3">RED</text>
<text x="169.7" y="90">RP2</text>
<text x="178.7" y="90">33R</text>
<text x="58.5" y="111.4">LED2</text>
<text x="69.6" y="111.4">RED</text>
<text x="279.8" y="111">10K</text>
<text x="27" y="114.6">R26</text>
<text x="45.5" y="114.6">1K</text>
<text x="165.2" y="114.5">R21</text>
<text x="181" y="114.5">33R</text>
<text x="58.5" y="125.5">LED3</text>
<text x="68.7" y="125.5">YELLOW</text>
<text x="165.2" y="121.5">R22</text>
<text x="181" y="121.5">33R</text>
<text x="268.5" y="125">470R</text>
<text x="306.3" y="121.5">SI2301</text>
<text x="27" y="128.7">R27</text>
<text x="45.5" y="128.7">1K</text>
<text x="349.8" y="128.8">1K</text>
<text x="165.5" y="132.3">U8</text>
<text x="213.9" y="132.3">C13</text>
<text x="225.1" y="132.3">0.1uF</text>
<text x="349.8" y="132.3">22R</text>
<text x="349.8" y="135.8">22R</text>
<text x="58.5" y="141.4">LED4</text>
<text x="69.5" y="141.4">GREEN</text>
<text x="27" y="144.6">R28</text>
<text x="45.5" y="144.6">1K</text>
<text x="349.8" y="144.7">10K</text>
<text x="168.7" y="156.7">EN25QH128A-104HIP</text>
<text x="39.6" y="184.5">CN4</text>
<text x="72.8" y="195.8">R23</text>
<text x="91.4" y="195.8">470R</text>
<text x="178.8" y="192.3">JP4</text>
<text x="283.4" y="197.4">10K</text>
<text x="283.4" y="193.9">R36</text>
<text x="382.9" y="196.5">CN3</text>
<text x="72.8" y="199.3">R24</text>
<text x="72.8" y="202.8">R25</text>
<text x="91.4" y="199.3">470R</text>
<text x="91.4" y="202.8">470R</text>
<text x="274.6" y="204.4">R37</text>
<text x="308.1" y="208">SI2301</text>
<text x="308.7" y="204.4">Q2</text>
<text x="273.8" y="211.5">470R</text>
<text x="339.2" y="215.2">R38</text>
<text x="356.8" y="215.2">1K</text>
<text x="339.2" y="218.7">R39</text>
<text x="356.8" y="218.7">22R</text>
<text x="339.2" y="222.3">R40</text>
<text x="356.8" y="222.3">22R</text>
<text x="339.2" y="231.1">R35</text>
<text x="356.8" y="231.1">1K</text>
<text x="28" y="250.5">B2</text>
<text x="62.9" y="252">R19</text>
<text x="79.5" y="252">0R</text>
<text x="178" y="254">T1</text>
<text x="192.1" y="254">T2</text>
<text x="62.9" y="259.1">R20</text>
<text x="79.3" y="259.1">NC</text>
<text x="50.1" y="267.8">100K</text>
<text x="50.1" y="264.6">R18</text>
</g>
<g font-size="2.5" fill="#009">
<text x="279.8" y="107.4">R33</text>
<text x="382.9" y="110.1">CN2</text>
<text x="269.3" y="117.9">R32</text>
<text x="307" y="118">Q1</text>
<text x="332.1" y="128.8">R29</text>
<text x="332.1" y="132.3">R30</text>
<text x="332.1" y="135.8">R31</text>
<text x="332.1" y="144.7">R34</text>
</g>
<g font-size="2.1" fill="#00f">
<text x="199.1" y="43.5" transform="rotate(-90 199.1 43.5)">+</text>
<text x="55.7" y="114.2">+</text>
<text x="55.7" y="128.3">+</text>
<text x="55.7" y="144.2">+</text>
</g>
<g font-size="1.8" fill="#00f">
<text x="382.4" y="116">Chassis</text>
<text x="382.4" y="119.5">Chassis</text>
<text x="384.2" y="126.2">GND</text>
<text x="384.2" y="129.8">ID</text>
<text x="384.2" y="133.3">D+</text>
<text x="384.2" y="136.8">D-</text>
<text x="384.2" y="140.3">VBUS</text>
<text x="382.4" y="147.4">Chassis</text>
<text x="382.4" y="150.9">Chassis</text>
<text x="380.6" y="202.4">Chassis</text>
<text x="380.6" y="206">Chassis</text>
<text x="382.4" y="212.7">GND</text>
<text x="382.4" y="219.7">D+</text>
<text x="382.4" y="216.2">ID</text>
<text x="382.4" y="223.2">D-</text>
<text x="382.4" y="226.8">VBUS</text>
<text x="380.6" y="233.8">Chassis</text>
<text x="380.6" y="237.3">Chassis</text>
</g>
</svg>
